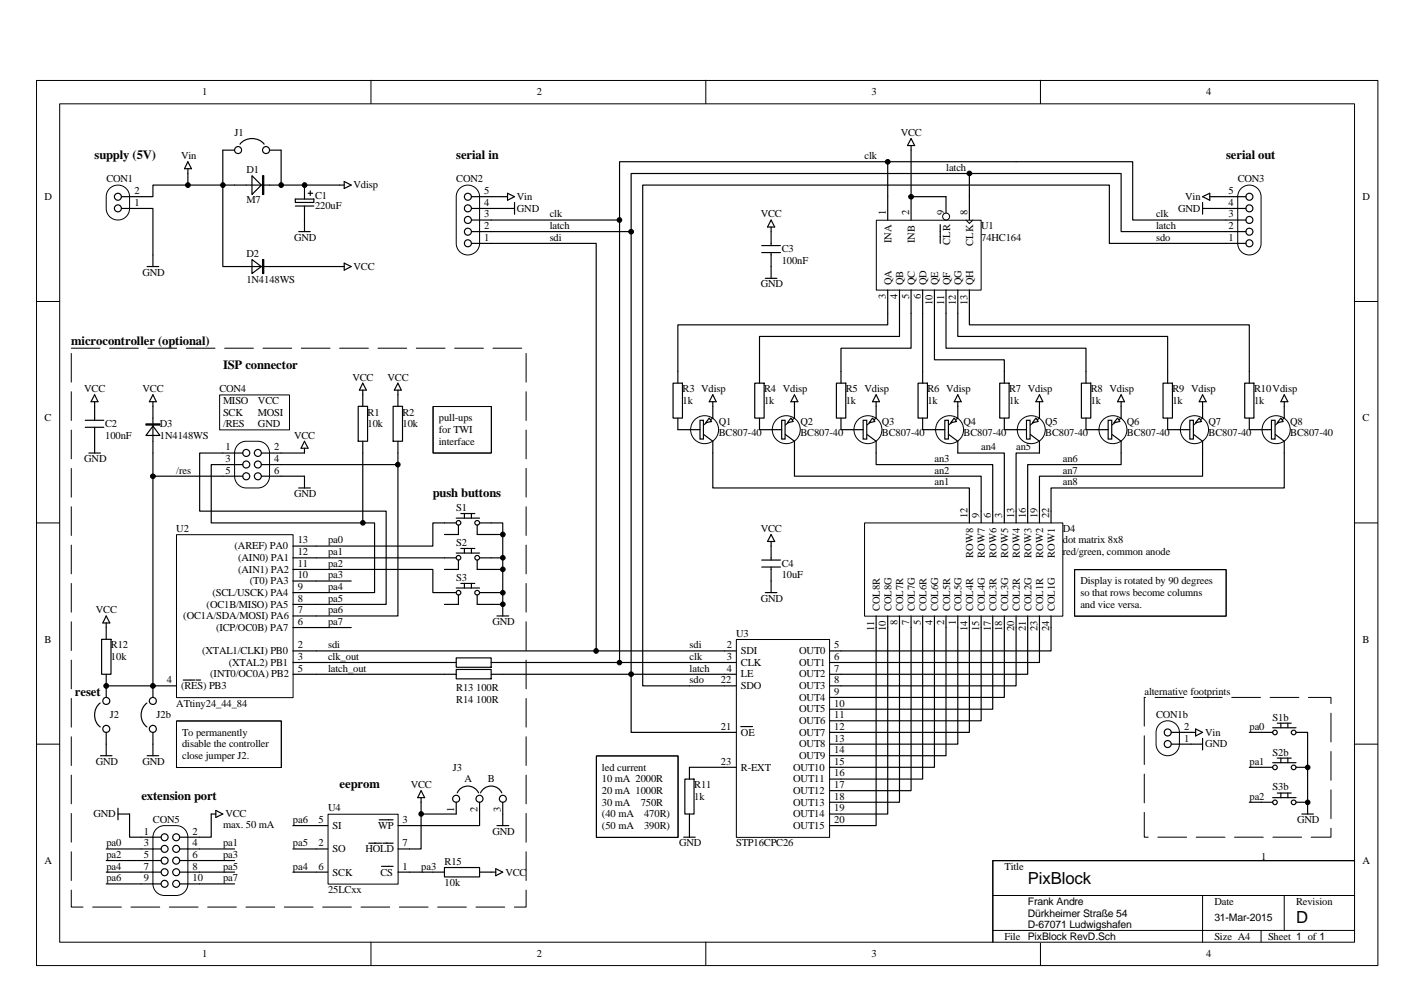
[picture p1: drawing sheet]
<svg xmlns="http://www.w3.org/2000/svg" width="297mm" height="210mm" viewBox="0 0 297 210" stroke-linecap="round" stroke-linejoin="round" font-family="sans-serif">
<g fill="none" stroke="#000" stroke-width=".21">
<path d="M7.7 17.1h284.4v187.6h-284.4zM78.7 17v5M149.6 17v5M220.6 17v5M12.7 22h274.5v177.8h-274.5zM7.7 63.9h4.9M287.1 63.9h5M7.7 110.9h4.9M287.1 110.9h5M7.7 157.8h4.9M287.1 157.8h5M78.7 199.7v5"/>
<path d="M149.6 199.7v5M220.6 199.7v5"/>
</g>
<path d="M210.6 182.5h76.6v17.3h-76.6z" fill="#fff"/>
<path d="M210.5 197.3h76.6M210.5 189.9h76.6M210.5 182.5h76.7v17.3h-76.7zM255 189.9v9.8M267.4 197.3v2.4M272.3 189.9v7.4M287.1 182.5h-76.6v17.2" fill="none" stroke="#000" stroke-width=".21"/>
<path d="M156.2 135.6h19.7v41.9h-19.7z" fill="#fff"/>
<path d="M156.1 135.6h19.8v41.9h-19.8z" fill="none" stroke="#000" stroke-width=".21"/>
<g fill="none" stroke="#000" stroke-width=".25">
<path d="M153.6 138h2.5M175.9 138h2.4M153.6 140.5h2.5M153.6 143h2.5M153.6 155.3h2.5M153.6 145.4h2.5M157.1 154.1h2.5M175.9 140.5h2.4M175.9 143h2.4M175.9 155.3h2.4M175.9 145.4h2.4M175.9 147.9h2.4"/>
<path d="M175.9 150.4h2.4M175.9 152.8h2.4M175.9 157.8h2.4M153.6 162.7h2.5M175.9 162.7h2.4M175.9 160.2h2.4M175.9 165.2h2.4M175.9 167.6h2.4M175.9 170.1h2.4M175.9 172.6h2.4M175.9 175h2.4"/>
</g>
<path d="M183.3 110.9h42v19.7h-42z" fill="#fff"/>
<path d="M183.3 110.9h42v19.7h-42z" fill="none" stroke="#000" stroke-width=".21"/>
<g fill="none" stroke="#000" stroke-width=".25">
<path d="M161.5 53.6h4M161.5 52.1h4M163.5 49.1v3M163.5 53.6v2.9M75.9 86.1h2v7.5h-2zM76.9 83.7v2.4M76.9 93.6v2.5M83.4 86.1h1.9v7.5h-1.9zM84.4 83.7v2.4M84.4 93.6v2.5M161.5 118.7h4M163.5 115.8v2.9"/>
<path d="M205.5 108.4v2.5M208 108.4v2.5M210.5 108.4v2.5M212.9 108.4v2.5M215.4 108.4v2.5M217.9 108.4v2.5M220.4 108.4v2.5M222.8 108.4v2.5M161.5 120.2h4M163.5 120.2v3M185.8 130.6v2.5M188.2 130.6v2.5"/>
<path d="M190.7 130.6v2.5M193.2 130.6v2.5M195.6 130.6v2.5M198.1 130.6v2.5M200.6 130.6v2.5M203.1 130.6v2.5M205.5 130.6v2.5M208 130.6v2.5M210.5 130.6v2.5M212.9 130.6v2.5M215.4 130.6v2.5M217.9 130.6v2.5"/>
<path d="M220.4 130.6v2.5M222.8 130.6v2.5"/>
</g>
<circle cx="270.6" cy="91.1" r="2.97" fill="#fff"/>
<circle cx="270.6" cy="91.1" r="2.97" fill="none" stroke="#000" stroke-width=".21"/>
<path d="M264.9 91.1h2.5M270.3 92.1l2 1.5v2.5M272.3 86.1v2.5l-2 1.5" fill="none" stroke="#000" stroke-width=".25"/>
<path d="M269.6 89.1h.7v4h-.7z" fill-rule="evenodd" fill="#fff"/>
<path d="M267.4 91.1h2.2M269.6 89.1h.7v4h-.7z" fill="none" stroke="#000" stroke-width=".25"/>
<path d="M271.6 88.6l.5 .8-1.3 .2z" fill="#fff"/>
<path d="M271.6 88.6l.5 .8-1.3 .2z" fill="none" stroke="#000" stroke-width=".25"/>
<circle cx="253.3" cy="91.1" r="2.97" fill="#fff"/>
<circle cx="253.3" cy="91.1" r="2.97" fill="none" stroke="#000" stroke-width=".21"/>
<path d="M247.6 91.1h2.5M253 92.1l2 1.5v2.5M255 86.1v2.5l-2 1.5" fill="none" stroke="#000" stroke-width=".25"/>
<path d="M252.3 89.1h.7v4h-.7z" fill-rule="evenodd" fill="#fff"/>
<path d="M250.1 91.1h2.2M252.3 89.1h.7v4h-.7z" fill="none" stroke="#000" stroke-width=".25"/>
<path d="M254.3 88.6l.5 .8-1.3 .2z" fill="#fff"/>
<path d="M254.3 88.6l.5 .8-1.3 .2z" fill="none" stroke="#000" stroke-width=".25"/>
<circle cx="201.3" cy="91.1" r="2.97" fill="#fff"/>
<circle cx="201.3" cy="91.1" r="2.97" fill="none" stroke="#000" stroke-width=".21"/>
<path d="M195.6 91.1h2.5M201.1 92.1l2 1.5v2.5M203.1 86.1v2.5l-2 1.5" fill="none" stroke="#000" stroke-width=".25"/>
<path d="M200.3 89.1h.8v4h-.8z" fill-rule="evenodd" fill="#fff"/>
<path d="M198.1 91.1h2.2M200.3 89.1h.8v4h-.8z" fill="none" stroke="#000" stroke-width=".25"/>
<path d="M202.3 88.6l.5 .8-1.2 .2z" fill="#fff"/>
<path d="M202.3 88.6l.5 .8-1.2 .2z" fill="none" stroke="#000" stroke-width=".25"/>
<circle cx="218.6" cy="91.1" r="2.97" fill="#fff"/>
<circle cx="218.6" cy="91.1" r="2.97" fill="none" stroke="#000" stroke-width=".21"/>
<path d="M212.9 91.1h2.5M218.4 92.1l2 1.5v2.5M220.4 86.1v2.5l-2 1.5" fill="none" stroke="#000" stroke-width=".25"/>
<path d="M217.6 89.1h.8v4h-.8z" fill-rule="evenodd" fill="#fff"/>
<path d="M215.4 91.1h2.2M217.6 89.1h.8v4h-.8z" fill="none" stroke="#000" stroke-width=".25"/>
<path d="M219.6 88.6l.5 .8-1.2 .2z" fill="#fff"/>
<path d="M219.6 88.6l.5 .8-1.2 .2z" fill="none" stroke="#000" stroke-width=".25"/>
<circle cx="236" cy="91.1" r="2.97" fill="#fff"/>
<circle cx="236" cy="91.1" r="2.97" fill="none" stroke="#000" stroke-width=".21"/>
<path d="M230.2 91.1h2.5M235.7 92.1l2 1.5v2.5M237.7 86.1v2.5l-2 1.5" fill="none" stroke="#000" stroke-width=".25"/>
<path d="M234.9 89.1h.8v4h-.8z" fill-rule="evenodd" fill="#fff"/>
<path d="M232.7 91.1h2.2M234.9 89.1h.8v4h-.8z" fill="none" stroke="#000" stroke-width=".25"/>
<path d="M236.9 88.6l.5 .8-1.2 .2z" fill="#fff"/>
<path d="M236.9 88.6l.5 .8-1.2 .2z" fill="none" stroke="#000" stroke-width=".25"/>
<circle cx="149.4" cy="91.1" r="2.97" fill="#fff"/>
<circle cx="149.4" cy="91.1" r="2.97" fill="none" stroke="#000" stroke-width=".21"/>
<path d="M143.7 91.1h2.5M149.1 92.1l2 1.5v2.5M151.1 86.1v2.5l-2 1.5" fill="none" stroke="#000" stroke-width=".25"/>
<path d="M148.4 89.1h.7v4h-.7z" fill-rule="evenodd" fill="#fff"/>
<path d="M146.2 91.1h2.2M148.4 89.1h.7v4h-.7z" fill="none" stroke="#000" stroke-width=".25"/>
<path d="M150.4 88.6l.5 .8-1.3 .2z" fill="#fff"/>
<path d="M150.4 88.6l.5 .8-1.3 .2z" fill="none" stroke="#000" stroke-width=".25"/>
<circle cx="166.7" cy="91.1" r="2.97" fill="#fff"/>
<circle cx="166.7" cy="91.1" r="2.97" fill="none" stroke="#000" stroke-width=".21"/>
<path d="M161 91.1h2.5M166.5 92.1l1.9 1.5v2.5M168.4 86.1v2.5l-1.9 1.5" fill="none" stroke="#000" stroke-width=".25"/>
<path d="M165.7 89.1h.8v4h-.8z" fill-rule="evenodd" fill="#fff"/>
<path d="M163.5 91.1h2.2M165.7 89.1h.8v4h-.8z" fill="none" stroke="#000" stroke-width=".25"/>
<path d="M167.7 88.6l.5 .8-1.2 .2z" fill="#fff"/>
<path d="M167.7 88.6l.5 .8-1.2 .2z" fill="none" stroke="#000" stroke-width=".25"/>
<circle cx="184" cy="91.1" r="2.97" fill="#fff"/>
<circle cx="184" cy="91.1" r="2.97" fill="none" stroke="#000" stroke-width=".21"/>
<path d="M178.3 91.1h2.5M183.8 92.1l2 1.5v2.5M185.8 86.1v2.5l-2 1.5" fill="none" stroke="#000" stroke-width=".25"/>
<path d="M183 89.1h.8v4h-.8z" fill-rule="evenodd" fill="#fff"/>
<path d="M180.8 91.1h2.2M183 89.1h.8v4h-.8z" fill="none" stroke="#000" stroke-width=".25"/>
<path d="M185 88.6l.5 .8-1.2 .2z" fill="#fff"/>
<g fill="none" stroke="#000" stroke-width=".25">
<path d="M31.2 56.5h2.5M32.4 54.1v2.4M72 56.5h1M73 55.8l1.5 .7-1.5 .8zM106.6 44.2h2.5M109.1 42.9v2.5M162.3 59h2.4M163.5 48.1v1M163.5 56.5v2.5M163.5 46.7l.8 1.4h-1.6zM143.7 78.7v2.5M161 78.7v2.5"/>
<path d="M178.3 78.7v2.5M195.6 78.7v2.5M212.9 78.7v2.5M230.2 78.7v2.5M247.6 78.7v2.5M264.9 78.7v2.5M32.4 83.7l.7 1.5h-1.4zM32.4 85.2v.9M64.6 93.6l.7 1.4h-1.5zM64.6 95v1.1M142.7 81.2h2v7.4h-2zM143.7 88.6v2.5"/>
<path d="M151.1 96.1v7.4h54.4v4.9M151.1 83.7l.7 1.5h-1.4zM151.1 85.2v.9M160 81.2h2v7.4h-2zM161 88.6v2.5M168.4 96.1v4.9h39.6v7.4M168.4 83.7l.8 1.5h-1.5zM168.4 85.2v.9M177.3 81.2h2v7.4h-2zM178.3 88.6v2.5M185 88.6l.5 .8-1.2 .2zM185.8 96.1v2.4h24.7v9.9"/>
<path d="M185.8 83.7l.7 1.5h-1.5zM185.8 85.2v.9M194.6 81.2h2v7.4h-2zM195.6 88.6v2.5M203.1 96.1h9.8v12.3M203.1 83.7l.7 1.5h-1.5zM203.1 85.2v.9M212 81.2h2v7.4h-2zM212.9 88.6v2.5M220.4 96.1h-5v12.3M220.4 83.7l.7 1.5h-1.5zM220.4 85.2v.9"/>
<path d="M229.3 81.2h2v7.4h-2zM230.2 88.6v2.5M237.7 96.1v2.4h-19.8v9.9M237.7 83.7l.7 1.5h-1.5zM237.7 85.2v.9M246.6 81.2h2v7.4h-2zM247.6 88.6v2.5M255 96.1v4.9h-34.6v7.4M255 83.7l.7 1.5h-1.4zM255 85.2v.9M263.9 81.2h2v7.4h-2zM264.9 88.6v2.5"/>
<path d="M272.3 96.1v7.4h-49.5v4.9M272.3 83.7l.7 1.5h-1.4zM272.3 85.2v.9M185.8 133.1v41.9h-7.5M188.2 133.1v39.5h-9.9M190.7 133.1v37h-12.4M193.2 133.1v34.5h-14.9M195.6 133.1v32.1h-17.3M198.1 133.1v29.6h-19.8M200.6 133.1v27.1h-22.3M203.1 133.1v24.7h-24.8M205.5 133.1v22.2h-27.2"/>
<path d="M208 133.1v19.7h-29.7M210.5 133.1v17.3h-32.2M212.9 133.1v14.8h-34.6M215.4 133.1v12.3h-37.1M217.9 133.1v9.9h-39.6M220.4 133.1v7.4h-42.1M222.8 133.1v4.9h-44.5"/>
</g>
<path d="M263.3 39.8a2.49 2.49 0 0 1 2.7-.3 2.49 2.49 0 0 1 1.4 2.2v9.9a2.48 2.48 0 0 1-2.5 2.5 2.48 2.48 0 0 1-2.5-2.5v-9.9a2.45 2.45 0 0 1 .9-1.9z" fill-rule="evenodd" fill="#fff"/>
<path d="M263.3 39.8a2.49 2.49 0 0 1 2.7-.3 2.49 2.49 0 0 1 1.4 2.2v9.9a2.48 2.48 0 0 1-2.5 2.5 2.48 2.48 0 0 1-2.5-2.5v-9.9a2.45 2.45 0 0 1 .9-1.9z" fill="none" stroke="#000" stroke-width=".21"/>
<g fill="none" stroke="#000" stroke-width=".25">
<path d="M259.9 51.6h4.3M259.9 49.1h4.3M259.9 46.7h4.3M259.9 44.2h4.3M259.9 41.7h4.3"/>
<circle cx="264.9" cy="46.6" r=".75"/>
<circle cx="264.9" cy="44.2" r=".75"/>
<circle cx="264.9" cy="51.6" r=".75"/>
<circle cx="264.9" cy="49.1" r=".75"/>
<circle cx="264.9" cy="41.7" r=".75"/>
</g>
<path d="M97.6 39.8a2.49 2.49 0 0 1 2.7-.3 2.49 2.49 0 0 1 1.4 2.2v9.9a2.48 2.48 0 0 1-2.5 2.5 2.48 2.48 0 0 1-2.5-2.5v-9.9a2.45 2.45 0 0 1 .9-1.9z" fill-rule="evenodd" fill="#fff"/>
<path d="M97.6 39.8a2.49 2.49 0 0 1 2.7-.3 2.49 2.49 0 0 1 1.4 2.2v9.9a2.48 2.48 0 0 1-2.5 2.5 2.48 2.48 0 0 1-2.5-2.5v-9.9a2.45 2.45 0 0 1 .9-1.9z" fill="none" stroke="#000" stroke-width=".21"/>
<g fill="none" stroke="#000" stroke-width=".25">
<path d="M193.2 29.4l.7 1.5h-1.5zM193.2 30.9v.9M99.9 51.6h4.2M99.9 49.1h4.2M99.9 46.7h4.2M99.9 44.2h4.2M99.9 41.7h4.2M106.6 41.7h1M107.6 41l1.5 .7-1.5 .8zM255 44.2h2.5M255 41.7l1.5-.7v1.5zM255 42.9v2.5"/>
<path d="M256.5 41.7h1M188.2 66.4v2.5h-44.5v9.8M190.7 66.4v4.9h-29.7v7.4M193.2 66.4v7.4h-14.9v4.9M200.6 66.4v7.4h29.6v4.9M203.1 66.4v4.9h44.5v7.4M205.5 66.4v2.5h59.4v9.8"/>
<circle cx="99.2" cy="46.6" r=".75"/>
<circle cx="99.2" cy="44.2" r=".75"/>
<circle cx="99.2" cy="51.6" r=".75"/>
<circle cx="99.2" cy="49.1" r=".75"/>
<circle cx="99.2" cy="41.7" r=".75"/>
</g>
<path d="M37.5 113.4h24.6v34.5h-24.6z" fill="#fff"/>
<path d="M46.6 83.7h14.8v7.4h-14.8zM37.4 113.4h24.7v34.5h-24.7z" fill="none" stroke="#000" stroke-width=".21"/>
<g fill="none" stroke="#000" stroke-width=".25">
<path d="M62.1 115.8h5M62.1 118.3h5M62.1 138h5M62.1 120.7h5M62.1 123.2h5M62.1 125.6h5M62.1 128.1h5M62.1 130.6h5M62.1 133.1h5M32.4 145.4h5M38.9 144.2h2.4M41.6 144.2h.9"/>
<path d="M62.1 140.5h5M62.1 143h5"/>
</g>
<path d="M50.7 94.1l.4-.3a8.4 8.4 0 0 1 4.2-.2 2.48 2.48 0 0 1 1.8 2.5v4.9a2.5 2.5 0 0 1-2.4 2.5h-2.5a2.49 2.49 0 0 1-2.5-2.5v-4.9a2.5 2.5 0 0 1 1-2z" fill-rule="evenodd" fill="#fff"/>
<path d="M50.7 94.1l.4-.3a8.4 8.4 0 0 1 4.2-.2 2.48 2.48 0 0 1 1.8 2.5v4.9a2.5 2.5 0 0 1-2.4 2.5h-2.5a2.49 2.49 0 0 1-2.5-2.5v-4.9a2.5 2.5 0 0 1 1-2z" fill="none" stroke="#000" stroke-width=".21"/>
<g fill="none" stroke="#000" stroke-width=".25">
<path d="M32.4 96.1v49.3M51.5 98.5h-6.7v12.4h34.6v14.7h-12.3M51.5 96.1h-9.2v12.3h39.6v19.7h-14.8M55.4 98.5h29v32.1h-17.3M55.4 96.1h9.2M32.4 101h19.1M55.4 101h9.2v2.5M63.3 103.5h2.5"/>
<circle cx="52.2" cy="96" r=".75"/>
<circle cx="52.2" cy="98.5" r=".75"/>
<circle cx="54.7" cy="96" r=".74"/>
<circle cx="54.7" cy="98.5" r=".74"/>
<circle cx="52.2" cy="101" r=".75"/>
<circle cx="54.7" cy="101" r=".74"/>
</g>
<path d="M23.1 40.2a2.48 2.48 0 0 1 2.7-.8 2.48 2.48 0 0 1 1.7 2.3v2.5a2.48 2.48 0 0 1-2.5 2.5 2.48 2.48 0 0 1-2.5-2.5l.1-3.1z" fill-rule="evenodd" fill="#fff"/>
<path d="M23.1 40.2a2.48 2.48 0 0 1 2.7-.8 2.48 2.48 0 0 1 1.7 2.3v2.5a2.48 2.48 0 0 1-2.5 2.5 2.48 2.48 0 0 1-2.5-2.5l.1-3.1z" fill="none" stroke="#000" stroke-width=".21"/>
<g fill="none" stroke="#000" stroke-width=".25">
<path d="M25.7 44.2h4.2M25.7 41.7h4.2M104.1 44.2h2.5M104.1 41.7h2.5M104.1 49.1h29.7M257.5 44.2h2.4M257.5 41.7h2.4M67.1 123.2h7.4M67.1 133.1h7.4M105.4 130.6h2.5M106.6 128.1v2.5M32.4 157.8v2.4"/>
<path d="M31.2 160.2h2.5M144.9 177.5h2.5M145.2 165.2h1.9v7.4h-1.9zM146.2 172.6v4.9M153.6 162.7h-7.4v2.5"/>
<circle cx="25" cy="44.2" r=".74"/>
<circle cx="25" cy="41.7" r=".74"/>
</g>
<path d="M126.5 160.3h17.3v17.2h-17.3z" fill="#fff"/>
<path d="M126.4 160.3h17.4v17.2h-17.4z" fill="none" stroke="#000" stroke-width=".21"/>
<path d="M133.8 143v12.3h19.8" fill="none" stroke="#000" stroke-width=".25"/>
<path d="M33.3 175.6l.5-.3a8.4 8.4 0 0 1 4.1-.2 2.46 2.46 0 0 1 1.9 2.4v9.9a2.46 2.46 0 0 1-2.4 2.5h-2.5a2.46 2.46 0 0 1-2.5-2.5v-9.9a2.45 2.45 0 0 1 .9-1.9z" fill-rule="evenodd" fill="#fff"/>
<path d="M33.3 175.6l.5-.3a8.4 8.4 0 0 1 4.1-.2 2.46 2.46 0 0 1 1.9 2.4v9.9a2.46 2.46 0 0 1-2.4 2.5h-2.5a2.46 2.46 0 0 1-2.5-2.5v-9.9a2.45 2.45 0 0 1 .9-1.9z" fill="none" stroke="#000" stroke-width=".21"/>
<g fill="none" stroke="#000" stroke-width=".25">
<path d="M64.6 39.2v3M72 39.2h1M73 38.5l1.5 .7-1.5 .8zM62.6 42.2h3.9v.7h-3.9zM62.6 43.7h3.9M63.3 49.1h2.5M64.6 43.7v5.4M65.3 41h1M65.8 40.5v.9M18.1 90.6h3.9M18.1 89.1h3.9M18.8 96.1h2.5"/>
<path d="M20.1 85.2v3.9M20.1 90.6v5.5M20.1 83.7l.7 1.5h-1.5zM25 171.4v2.4M25 172.6h2.5M29.9 177.5h4.3M38.1 177.5h4.2M44.8 172.6h1M45.8 171.8l1.4 .8-1.4 .7zM22.5 180h11.7M22.5 182.5h11.7M22.5 184.9h11.7"/>
<path d="M22.5 187.4h11.7M38.1 180h11.6M38.1 182.5h11.6M38.1 184.9h11.6M38.1 187.4h11.6"/>
<circle cx="34.9" cy="180" r=".74"/>
<circle cx="34.9" cy="177.5" r=".74"/>
<circle cx="37.4" cy="180" r=".74"/>
<circle cx="37.4" cy="177.5" r=".74"/>
<circle cx="34.9" cy="182.5" r=".74"/>
<circle cx="34.9" cy="187.4" r=".74"/>
<circle cx="34.9" cy="184.9" r=".74"/>
<circle cx="37.4" cy="182.5" r=".74"/>
<circle cx="37.4" cy="187.4" r=".74"/>
<circle cx="37.4" cy="184.9" r=".74"/>
</g>
<path d="M53.4 37.3l2 1.9-2 2z" fill="#fff"/>
<path d="M53.4 37.3l2 1.9-2 2z" fill="none" stroke="#000" stroke-width=".25"/>
<path d="M55.7 37.3h.2v3.9h-.2z" fill-rule="evenodd" fill="#fff"/>
<g fill="none" stroke="#000" stroke-width=".25">
<path d="M49.7 31.8h-2.5v7.4M50.9 30.6a3.4 3.4 0 0 1 5.1 0M55.7 37.3h.2v3.9h-.2zM57.1 31.8h2.5v7.4h-9.9M21.2 149.1a3.3 3.3 0 0 0 0 5M22.5 145.4v2.5M22.5 155.3v4.9M21.3 160.2h2.4"/>
<circle cx="50.5" cy="31.8" r=".75"/>
<circle cx="56.4" cy="31.8" r=".74"/>
<circle cx="22.5" cy="154.5" r=".75"/>
<circle cx="22.5" cy="148.6" r=".75"/>
</g>
<path d="M246 153.4a2.49 2.49 0 0 1 2.6-.3 2.49 2.49 0 0 1 1.5 2.2v2.5a2.48 2.48 0 0 1-2.5 2.4 2.48 2.48 0 0 1-2.5-2.4v-2.5a2.45 2.45 0 0 1 .9-1.9z" fill-rule="evenodd" fill="#fff"/>
<g fill="none" stroke="#000" stroke-width=".21">
<path d="M246 153.4a2.49 2.49 0 0 1 2.6-.3 2.49 2.49 0 0 1 1.5 2.2v2.5a2.48 2.48 0 0 1-2.5 2.4 2.48 2.48 0 0 1-2.5-2.4v-2.5a2.45 2.45 0 0 1 .9-1.9z"/>
<circle cx="32.4" cy="101" r=".5"/>
</g>
<g fill="none" stroke="#000" stroke-width=".25">
<path d="M195.6 66.4v12.3M198.1 66.4v9.9h14.8v2.4M248.3 157.8h4.2M248.3 155.3h4.2"/>
<circle cx="247.6" cy="157.8" r=".75"/>
<circle cx="247.6" cy="155.3" r=".75"/>
</g>
<circle cx="32.4" cy="101" r=".5" fill="#000"/>
<path d="M37.5 152.9h22.1v9.8h-22.1z" fill="#fff"/>
<path d="M37.4 152.9h22.2v9.8h-22.2z" fill="none" stroke="#000" stroke-width=".21"/>
<path d="M15.1 73.8h96.4v118.5h-96.4v-118.5" fill="none" stroke="#000" stroke-width=".21" stroke-dasharray="6.1 2"/>
<path d="M185.8 46.7h22.2v14.8h-22.2z" fill="#fff"/>
<g fill="none" stroke="#000" stroke-width=".21">
<path d="M185.8 46.7h22.2v14.8h-22.2zM204.8 46.7l.7 .7 .8-.7"/>
<circle cx="200.6" cy="45.9" r=".74"/>
</g>
<g fill="none" stroke="#000" stroke-width=".25">
<path d="M49.7 39.2h-17.3v2.5h-2.5M193.2 31.8v14.9M104.1 46.7h27.3M188.2 41.7v5M193.2 41.7h7.4v3.5M199.3 47.6v4M205.5 41.7v5M259.9 49.1h-22.2v-12.3h-103.9v106.2h19.8M259.9 46.7h-19.7v-12.4h-108.8v106.2M188.2 61.5v4.9M190.7 61.5v4.9M193.2 61.5v4.9"/>
<path d="M195.6 61.5v4.9M198.1 61.5v4.9M200.6 61.5v4.9M203.1 61.5v4.9M205.5 61.5v4.9M67.1 138h86.5M146.2 145.4h7.4"/>
</g>
<path d="M227.9 120.8h32.1v9.8h-32.1z" fill="#fff"/>
<g fill="none" stroke="#000" stroke-width=".21">
<path d="M227.8 120.8h32.2v9.8h-32.2z"/>
<circle cx="188.2" cy="34.3" r=".49"/>
<circle cx="205.5" cy="36.8" r=".49"/>
<circle cx="131.3" cy="46.7" r=".49"/>
<circle cx="133.8" cy="49.1" r=".5"/>
<circle cx="193.2" cy="41.7" r=".49"/>
</g>
<path d="M188.2 34.3v7.4M205.5 36.8v4.9M104.1 51.6h22.3v86.4M259.9 51.6h-24.7v-12.4h-98.9v106.2h9.9" fill="none" stroke="#000" stroke-width=".25"/>
<g fill="#000">
<circle cx="188.2" cy="34.3" r=".49"/>
<circle cx="205.5" cy="36.8" r=".49"/>
<circle cx="131.3" cy="46.7" r=".49"/>
<circle cx="133.8" cy="49.1" r=".5"/>
<circle cx="193.2" cy="41.7" r=".49"/>
</g>
<path d="M32.4 90.3l1.5 2h-3z" fill="#fff"/>
<path d="M32.4 90.3l1.5 2h-3z" fill="none" stroke="#000" stroke-width=".25"/>
<path d="M30.9 89.9h3v.2h-3z" fill-rule="evenodd" fill="#fff"/>
<g fill="none" stroke="#000" stroke-width=".25">
<path d="M30.9 89.9h3v.2h-3zM32.4 86.1v10M76.9 81.2l.8 1.5h-1.5zM76.9 82.7v1M76.9 96.1v14.8M84.4 81.2l.7 1.5h-1.5zM84.4 82.7v1M84.4 96.1v2.4M22.5 130.6l.8 1.5h-1.5zM22.5 132.1v1M22.5 145.4h9.9v2.5M31.2 149.1a3.2 3.2 0 0 0 0 5"/>
<path d="M32.4 155.3v2.5"/>
<circle cx="32.4" cy="154.5" r=".74"/>
<circle cx="32.4" cy="148.6" r=".74"/>
</g>
<g fill="#000">
<circle cx="84.3" cy="98.5" r=".5"/>
<circle cx="76.9" cy="110.8" r=".49"/>
</g>
<g fill="none" stroke="#000" stroke-width=".21">
<circle cx="84.3" cy="98.5" r=".5"/>
<circle cx="76.9" cy="110.8" r=".49"/>
</g>
<path d="M91.9 86.2h12.3v9.9h-12.3z" fill="#fff"/>
<g fill="none" stroke="#000" stroke-width=".21">
<path d="M91.8 86.2h12.4v9.9h-12.4z"/>
<circle cx="106.6" cy="118.3" r=".49"/>
<circle cx="106.6" cy="125.7" r=".49"/>
<circle cx="126.4" cy="138" r=".5"/>
<circle cx="22.5" cy="145.4" r=".5"/>
<circle cx="131.3" cy="140.5" r=".49"/>
<circle cx="133.8" cy="142.9" r=".5"/>
</g>
<g fill="none" stroke="#000" stroke-width=".25">
<path d="M67.1 118.3h27.1M94.2 110.9h-2.4v4.9h-24.7M104.1 110.9h2.5v17.2M104.1 118.3h2.5M21.5 135.6h2v7.4h-2zM22.5 133.1v2.5M67.1 120.7h24.7v4.9h2.4M96.7 139.5h7.4v2h-7.4zM104.1 125.6h2.5M22.5 143v2.4M67.1 140.5h29.6M67.1 143h29.6"/>
<path d="M96.7 141.9h7.4v2h-7.4zM104.1 140.5h49.5M104.1 143h29.7"/>
</g>
<g fill="#000">
<circle cx="106.6" cy="118.3" r=".49"/>
<circle cx="106.6" cy="125.7" r=".49"/>
<circle cx="126.4" cy="138" r=".5"/>
<circle cx="22.5" cy="145.4" r=".5"/>
<circle cx="131.3" cy="140.5" r=".49"/>
<circle cx="133.8" cy="142.9" r=".5"/>
</g>
<path d="M53.4 55l2 1.5-2 1.5z" fill="#fff"/>
<path d="M53.4 55l2 1.5-2 1.5z" fill="none" stroke="#000" stroke-width=".25"/>
<path d="M55.7 55h.2v3h-.2z" fill-rule="evenodd" fill="#fff"/>
<path d="M39.8 34.3l.8 1.5h-1.5zM39.8 35.8v3.4M47.2 39.2v17.3h24.8M59.6 39.2h12.4M55.7 55h.2v3h-.2zM27.5 172.6v4.9h2.4M44.8 172.6v4.9h-2.5" fill="none" stroke="#000" stroke-width=".25"/>
<g fill="#000">
<circle cx="39.8" cy="39.2" r=".5"/>
<circle cx="47.3" cy="39.2" r=".5"/>
<circle cx="59.6" cy="39.2" r=".5"/>
<circle cx="64.6" cy="39.2" r=".5"/>
<circle cx="32.4" cy="145.4" r=".51"/>
</g>
<g fill="none" stroke="#000" stroke-width=".21">
<circle cx="39.8" cy="39.2" r=".5"/>
<circle cx="47.3" cy="39.2" r=".5"/>
<circle cx="59.6" cy="39.2" r=".5"/>
<circle cx="64.6" cy="39.2" r=".5"/>
<circle cx="32.4" cy="145.4" r=".51"/>
</g>
<path d="M69.6 172.7h14.8v14.8h-14.8z" fill="#fff"/>
<g fill="none" stroke="#000" stroke-width=".21">
<path d="M69.6 172.6h14.8v14.9h-14.8z"/>
<circle cx="106.6" cy="113.3" r=".5"/>
<circle cx="106.6" cy="120.7" r=".49"/>
<circle cx="106.6" cy="128.1" r=".49"/>
<circle cx="89.3" cy="172.6" r=".49"/>
<circle cx="277.3" cy="162.7" r=".49"/>
<circle cx="277.3" cy="170.1" r=".49"/>
</g>
<g fill="none" stroke="#000" stroke-width=".25">
<path d="M29.9 44.2h2.5v9.9M94.2 110.9h2.5M94.2 118.3h2.5M96.7 109.9h5M96.7 117.3h5M97.2 111.3v2h-3M97.2 118.7v2h-3M97.7 108.9h3M97.7 116.3h3M98.5 108.9v1M98.5 116.3v1M99.9 108.9v1"/>
<path d="M99.9 116.3v1M101.2 111.3v2h5.4M101.2 118.7v2h5.4M101.7 110.9h2.4M101.7 118.3h2.4M163.5 114.8v1M163.5 113.3l.8 1.5h-1.6zM94.2 125.6h2.5M96.7 124.7h5M97.2 126.2v1.9h-3M97.7 123.7h3M98.5 123.7v1"/>
<path d="M99.9 123.7v1M101.2 126.2v1.9h5.4M101.7 125.6h2.4M162.3 125.6h2.4M163.5 123.2v2.4M252.5 155.3h1M252.5 157.8h2.5M253.5 154.6l1.5 .7-1.5 .7zM255 156.5v2.5M264.9 155.3h4.9M269.8 154.3h5M270.8 153.3h3"/>
<path d="M271.6 153.3v1M273 153.3v1M274.8 155.3h2.4v17.3M62.1 175h7.4M78.2 178.8h2.7M80.4 173.8h3M81.2 178.8h2.2M89.3 169.1v10.9h-4.9M89.3 167.6l.7 1.5h-1.4zM96.7 170.1v2.5h-7.4M96.9 168.1a2.5 2.5 0 0 1 2.3-1.4 2.5 2.5 0 0 1 2.3 1.4M101.7 170.1v4.9h-17.3"/>
<path d="M101.9 168.1a2.47 2.47 0 0 1 2.2-1.4 2.47 2.47 0 0 1 2.3 1.4M105.4 175h2.5M106.6 170.1v4.9M264.9 162.7h4.9M264.9 170.1h4.9M269.8 169.1h5M269.8 161.7h5M270.8 160.7h3M270.8 168.1h3M271.6 160.7v1M271.6 168.1v1M273 160.7v1"/>
<path d="M273 168.1v1M274.8 162.7h2.4M274.8 170.1h2.4M276 172.6h2.5M62.1 184.9h7.4M62.1 180h7.4M80.9 183.7h2.5M84.4 184.9h9.8M94.2 183.9h7.5v2h-7.5zM101.7 184.9h3.4M105.1 184.2l1.5 .7-1.5 .8z"/>
<circle cx="97.2" cy="110.8" r=".49"/>
<circle cx="97.2" cy="118.3" r=".49"/>
<circle cx="101.2" cy="110.8" r=".5"/>
<circle cx="101.2" cy="118.3" r=".5"/>
<circle cx="97.2" cy="125.7" r=".49"/>
<circle cx="101.2" cy="125.7" r=".5"/>
<circle cx="270.3" cy="155.3" r=".49"/>
<circle cx="274.3" cy="155.3" r=".49"/>
<circle cx="96.7" cy="169.4" r=".74"/>
<circle cx="101.7" cy="169.4" r=".74"/>
<circle cx="106.6" cy="169.4" r=".75"/>
<circle cx="270.3" cy="162.7" r=".49"/>
<circle cx="270.3" cy="170.1" r=".49"/>
<circle cx="274.3" cy="162.7" r=".49"/>
<circle cx="274.3" cy="170.1" r=".49"/>
</g>
<g fill="#000">
<circle cx="106.6" cy="113.3" r=".5"/>
<circle cx="106.6" cy="120.7" r=".49"/>
<circle cx="106.6" cy="128.1" r=".49"/>
<circle cx="89.3" cy="172.6" r=".49"/>
<circle cx="277.3" cy="162.7" r=".49"/>
<circle cx="277.3" cy="170.1" r=".49"/>
</g>
<path d="M242.6 147.9v29.6h39.6v-29.6h-39.6" fill="none" stroke="#000" stroke-width=".21" stroke-dasharray="6.1 2"/>
<g font-size="3.5">
<text x="217.9" y="187.3">PixBlock</text>
<text x="274.8" y="195.7">D</text>
</g>
<g font-size="2.7">
<text x="20.1" y="33.7">supply (5V)</text>
<text x="96.7" y="33.7">serial in</text>
<text x="260" y="33.7">serial out</text>
<text x="15.1" y="73.2">microcontroller (optional)</text>
<text x="47.3" y="78.2">ISP connector</text>
<text x="91.8" y="105.3">push buttons</text>
<text x="15.9" y="147.6">reset</text>
<text x="72" y="167.1">eeprom</text>
<text x="30" y="169.5">extension port</text>
</g>
<g font-size="2.2">
<text x="42.8" y="20.2">1</text>
<text x="113.8" y="20.2">2</text>
<text x="184.8" y="20.2">3</text>
<text x="255.7" y="20.2">4</text>
<text x="49.7" y="28.8">J1</text>
<text x="191" y="28.8">VCC</text>
<text x="38.4" y="33.7">Vin</text>
<text x="183.3" y="33.7">clk</text>
<text x="22.6" y="38.7">CON1</text>
<text x="28.5" y="41.1">2</text>
<text x="52.2" y="36.7">D1</text>
<text x="75" y="39.9">Vdisp</text>
<text x="96.7" y="38.7">CON2</text>
<text x="102.7" y="41.1">5</text>
<text x="200.6" y="36.2">latch</text>
<text x="260.4" y="41.1">5</text>
<text x="262.4" y="38.7">CON3</text>
<text x="9.4" y="42.4">D</text>
<text x="28.5" y="43.6">1</text>
<text x="52.2" y="43.1">M7</text>
<text x="66.8" y="42.2">C1</text>
<text x="66.8" y="44.4">220uF</text>
<text x="102.7" y="46.1">3</text>
<text x="102.7" y="43.6">4</text>
<text x="109.6" y="44.9">GND</text>
<text x="109.6" y="42.4">Vin</text>
<text x="116.5" y="46.1">clk</text>
<text x="161.3" y="46.1">VCC</text>
<text x="187.8" y="45.7" transform="rotate(-90 187.8 45.7)">1</text>
<text x="192.7" y="45.7" transform="rotate(-90 192.7 45.7)">2</text>
<text x="200.1" y="45.7" transform="rotate(-90 200.1 45.7)">9</text>
<text x="205.1" y="45.7" transform="rotate(-90 205.1 45.7)">8</text>
<text x="245.1" y="46.1">clk</text>
<text x="249.8" y="44.9">GND</text>
<text x="251.3" y="42.4">Vin</text>
<text x="260.4" y="46.1">3</text>
<text x="260.4" y="43.6">4</text>
<text x="288.9" y="42.4">D</text>
<text x="62.4" y="51.1">GND</text>
<text x="102.7" y="51.1">1</text>
<text x="102.7" y="48.6">2</text>
<text x="116.5" y="51.1">sdi</text>
<text x="116.5" y="48.6">latch</text>
<text x="165.7" y="53.5">C3</text>
<text x="189" y="51.6" transform="rotate(-90 189 51.6)">INA</text>
<text x="194" y="51.6" transform="rotate(-90 194 51.6)">INB</text>
<text x="201.4" y="51.9" transform="rotate(-90 201.4 51.9)">CLR</text>
<text x="206.3" y="52.1" transform="rotate(-90 206.3 52.1)">CLK</text>
<text x="208" y="48.6">U1</text>
<text x="208" y="51.1">74HC164</text>
<text x="245.1" y="51.1">sdo</text>
<text x="245.1" y="48.6">latch</text>
<text x="260.4" y="51.1">1</text>
<text x="260.4" y="48.6">2</text>
<text x="30.2" y="58.5">GND</text>
<text x="52.2" y="54.5">D2</text>
<text x="52.2" y="59.9">1N4148WS</text>
<text x="75" y="57.2">VCC</text>
<text x="165.7" y="56">100nF</text>
<text x="161.3" y="60.9">GND</text>
<text x="187.8" y="63.5" transform="rotate(-90 187.8 63.5)">3</text>
<text x="189" y="60.5" transform="rotate(-90 189 60.5)">QA</text>
<text x="190.3" y="63.5" transform="rotate(-90 190.3 63.5)">4</text>
<text x="191.5" y="60.5" transform="rotate(-90 191.5 60.5)">QB</text>
<text x="192.7" y="63.5" transform="rotate(-90 192.7 63.5)">5</text>
<text x="194" y="60.5" transform="rotate(-90 194 60.5)">QC</text>
<text x="195.2" y="63.5" transform="rotate(-90 195.2 63.5)">6</text>
<text x="196.5" y="60.5" transform="rotate(-90 196.5 60.5)">QD</text>
<text x="197.7" y="64.7" transform="rotate(-90 197.7 64.7)">10</text>
<text x="198.9" y="60.5" transform="rotate(-90 198.9 60.5)">QE</text>
<text x="200.1" y="64.7" transform="rotate(-90 200.1 64.7)">11</text>
<text x="201.4" y="60.5" transform="rotate(-90 201.4 60.5)">QF</text>
<text x="202.6" y="64.7" transform="rotate(-90 202.6 64.7)">12</text>
<text x="203.9" y="60.5" transform="rotate(-90 203.9 60.5)">QG</text>
<text x="205.1" y="64.7" transform="rotate(-90 205.1 64.7)">13</text>
<text x="206.3" y="60.5" transform="rotate(-90 206.3 60.5)">QH</text>
<text x="17.9" y="83.1">VCC</text>
<text x="30.2" y="83.1">VCC</text>
<text x="46.5" y="83.1">CON4</text>
<text x="74.7" y="80.7">VCC</text>
<text x="82.2" y="80.7">VCC</text>
<text x="144.7" y="83.1">R3 Vdisp</text>
<text x="162" y="83.1">R4 Vdisp</text>
<text x="179.3" y="83.1">R5 Vdisp</text>
<text x="196.6" y="83.1">R6 Vdisp</text>
<text x="213.9" y="83.1">R7 Vdisp</text>
<text x="231.3" y="83.1">R8 Vdisp</text>
<text x="248.6" y="83.1">R9 Vdisp</text>
<text x="265.9" y="83.1">R10Vdisp</text>
<text x="9.4" y="89.3">C</text>
<text x="47.3" y="85.6">MISO</text>
<text x="47.3" y="88.1">SCK</text>
<text x="54.7" y="85.6">VCC</text>
<text x="54.7" y="88.1">MOSI</text>
<text x="77.9" y="88.1">R1</text>
<text x="85.3" y="88.1">R2</text>
<text x="93" y="89.3">pull-ups</text>
<text x="144.7" y="85.6">1k</text>
<text x="162" y="85.6">1k</text>
<text x="179.3" y="85.6">1k</text>
<text x="196.6" y="85.6">1k</text>
<text x="213.9" y="85.6">1k</text>
<text x="231.3" y="85.6">1k</text>
<text x="248.6" y="85.6">1k</text>
<text x="265.9" y="85.6">1k</text>
<text x="288.9" y="89.3">C</text>
<text x="22.3" y="90.6">C2</text>
<text x="22.3" y="93">100nF</text>
<text x="33.9" y="90.6">D3</text>
<text x="33.9" y="93">1N4148WS</text>
<text x="47.3" y="90.6">/RES</text>
<text x="47.8" y="95.5">1</text>
<text x="54.7" y="90.6">GND</text>
<text x="58.2" y="95.5">2</text>
<text x="62.4" y="93">VCC</text>
<text x="77.9" y="90.6">10k</text>
<text x="85.3" y="90.6">10k</text>
<text x="93" y="91.8">for TWI</text>
<text x="93" y="94.3">interface</text>
<text x="152.4" y="90">Q1</text>
<text x="152.4" y="92.5">BC807-40</text>
<text x="169.7" y="90">Q2</text>
<text x="169.7" y="92.5">BC807-40</text>
<text x="187" y="90">Q3</text>
<text x="187" y="92.5">BC807-40</text>
<text x="204.3" y="90">Q4</text>
<text x="204.3" y="92.5">BC807-40</text>
<text x="208" y="95.5">an4</text>
<text x="215.4" y="95.5">an5</text>
<text x="221.6" y="90">Q5</text>
<text x="221.6" y="92.5">BC807-40</text>
<text x="238.9" y="90">Q6</text>
<text x="238.9" y="92.5">BC807-40</text>
<text x="256.2" y="90">Q7</text>
<text x="256.2" y="92.5">BC807-40</text>
<text x="273.6" y="90">Q8</text>
<text x="273.6" y="92.5">BC807-40</text>
<text x="17.9" y="98">GND</text>
<text x="37.4" y="100.4">/res</text>
<text x="47.8" y="98">3</text>
<text x="47.8" y="100.4">5</text>
<text x="58.2" y="98">4</text>
<text x="58.2" y="100.4">6</text>
<text x="198.1" y="98">an3</text>
<text x="198.1" y="100.4">an2</text>
<text x="225.3" y="100.4">an7</text>
<text x="225.3" y="98">an6</text>
<text x="62.4" y="105.4">GND</text>
<text x="198.1" y="102.9">an1</text>
<text x="225.3" y="102.9">an8</text>
<text x="37.4" y="112.8">U2</text>
<text x="96.7" y="108.3">S1</text>
<text x="161.3" y="112.8">VCC</text>
<text x="205.1" y="109.9" transform="rotate(-90 205.1 109.9)">12</text>
<text x="207.6" y="109.9" transform="rotate(-90 207.6 109.9)">9</text>
<text x="210.1" y="109.9" transform="rotate(-90 210.1 109.9)">6</text>
<text x="212.5" y="109.9" transform="rotate(-90 212.5 109.9)">3</text>
<text x="215" y="109.9" transform="rotate(-90 215 109.9)">13</text>
<text x="217.5" y="109.9" transform="rotate(-90 217.5 109.9)">16</text>
<text x="220" y="109.9" transform="rotate(-90 220 109.9)">19</text>
<text x="222.4" y="109.9" transform="rotate(-90 222.4 109.9)">22</text>
<text x="225.3" y="112.8">D4</text>
<text x="49.7" y="116.5">(AREF) PA0</text>
<text x="50.5" y="119">(AIN0) PA1</text>
<text x="63.1" y="115.2">13</text>
<text x="63.1" y="117.7">12</text>
<text x="69.6" y="115.2">pa0</text>
<text x="69.6" y="117.7">pa1</text>
<text x="96.7" y="115.7">S2</text>
<text x="206.3" y="118.3" transform="rotate(-90 206.3 118.3)">ROW8</text>
<text x="208.8" y="118.3" transform="rotate(-90 208.8 118.3)">ROW7</text>
<text x="211.3" y="118.3" transform="rotate(-90 211.3 118.3)">ROW6</text>
<text x="213.8" y="118.3" transform="rotate(-90 213.8 118.3)">ROW5</text>
<text x="216.2" y="118.3" transform="rotate(-90 216.2 118.3)">ROW4</text>
<text x="218.7" y="118.3" transform="rotate(-90 218.7 118.3)">ROW3</text>
<text x="221.2" y="118.3" transform="rotate(-90 221.2 118.3)">ROW2</text>
<text x="223.6" y="118.3" transform="rotate(-90 223.6 118.3)">ROW1</text>
<text x="225.3" y="115.2">dot matrix 8x8</text>
<text x="225.3" y="117.7">red/green, common anode</text>
<text x="50.5" y="121.4">(AIN1) PA2</text>
<text x="53" y="123.9">(T0) PA3</text>
<text x="63.1" y="122.6">10</text>
<text x="63.1" y="120.2">11</text>
<text x="63.1" y="125.1">9</text>
<text x="69.6" y="125.1">pa4</text>
<text x="69.6" y="120.2">pa2</text>
<text x="69.6" y="122.6">pa3</text>
<text x="96.7" y="123.1">S3</text>
<text x="165.7" y="120.2">C4</text>
<text x="165.7" y="122.6">10uF</text>
<text x="229.1" y="123.9">Display is rotated by 90 degrees</text>
<text x="20.3" y="130">VCC</text>
<text x="38.9" y="131.3">(OC1A/SDA/MOSI) PA6</text>
<text x="43.8" y="128.8">(OC1B/MISO) PA5</text>
<text x="45" y="126.4">(SCL/USCK) PA4</text>
<text x="63.1" y="130">7</text>
<text x="63.1" y="127.6">8</text>
<text x="69.6" y="130">pa6</text>
<text x="69.6" y="127.6">pa5</text>
<text x="161.3" y="127.6">GND</text>
<text x="186.6" y="129.6" transform="rotate(-90 186.6 129.6)">COL8R</text>
<text x="189" y="129.6" transform="rotate(-90 189 129.6)">COL8G</text>
<text x="191.5" y="129.6" transform="rotate(-90 191.5 129.6)">COL7R</text>
<text x="194" y="129.6" transform="rotate(-90 194 129.6)">COL7G</text>
<text x="196.5" y="129.6" transform="rotate(-90 196.5 129.6)">COL6R</text>
<text x="198.9" y="129.6" transform="rotate(-90 198.9 129.6)">COL6G</text>
<text x="201.4" y="129.6" transform="rotate(-90 201.4 129.6)">COL5R</text>
<text x="203.9" y="129.6" transform="rotate(-90 203.9 129.6)">COL5G</text>
<text x="206.3" y="129.6" transform="rotate(-90 206.3 129.6)">COL4R</text>
<text x="208.8" y="129.6" transform="rotate(-90 208.8 129.6)">COL4G</text>
<text x="211.3" y="129.6" transform="rotate(-90 211.3 129.6)">COL3R</text>
<text x="213.8" y="129.6" transform="rotate(-90 213.8 129.6)">COL3G</text>
<text x="216.2" y="129.6" transform="rotate(-90 216.2 129.6)">COL2R</text>
<text x="218.7" y="129.6" transform="rotate(-90 218.7 129.6)">COL2G</text>
<text x="221.2" y="129.6" transform="rotate(-90 221.2 129.6)">COL1R</text>
<text x="223.6" y="129.6" transform="rotate(-90 223.6 129.6)">COL1G</text>
<text x="229.1" y="126.4">so that rows become columns</text>
<text x="229.1" y="128.8">and vice versa.</text>
<text x="9.4" y="136.2">B</text>
<text x="23.5" y="137.5">R12</text>
<text x="45.8" y="133.8">(ICP/OC0B) PA7</text>
<text x="63.1" y="132.5">6</text>
<text x="63.1" y="137.5">2</text>
<text x="69.6" y="137.5">sdi</text>
<text x="69.6" y="132.5">pa7</text>
<text x="104.4" y="132.5">GND</text>
<text x="146.2" y="137.5">sdi</text>
<text x="154.1" y="137.5">2</text>
<text x="156.1" y="135">U3</text>
<text x="176.9" y="137.5">5</text>
<text x="185.3" y="133.8" transform="rotate(-90 185.3 133.8)">11</text>
<text x="187.8" y="133.8" transform="rotate(-90 187.8 133.8)">10</text>
<text x="190.3" y="132.6" transform="rotate(-90 190.3 132.6)">8</text>
<text x="192.7" y="132.6" transform="rotate(-90 192.7 132.6)">7</text>
<text x="195.2" y="132.6" transform="rotate(-90 195.2 132.6)">5</text>
<text x="197.7" y="132.6" transform="rotate(-90 197.7 132.6)">4</text>
<text x="200.1" y="132.6" transform="rotate(-90 200.1 132.6)">2</text>
<text x="202.6" y="132.6" transform="rotate(-90 202.6 132.6)">1</text>
<text x="205.1" y="133.8" transform="rotate(-90 205.1 133.8)">14</text>
<text x="207.6" y="133.8" transform="rotate(-90 207.6 133.8)">15</text>
<text x="210.1" y="133.8" transform="rotate(-90 210.1 133.8)">17</text>
<text x="212.5" y="133.8" transform="rotate(-90 212.5 133.8)">18</text>
<text x="215" y="133.8" transform="rotate(-90 215 133.8)">20</text>
<text x="217.5" y="133.8" transform="rotate(-90 217.5 133.8)">21</text>
<text x="220" y="133.8" transform="rotate(-90 220 133.8)">23</text>
<text x="222.4" y="133.8" transform="rotate(-90 222.4 133.8)">24</text>
<text x="288.9" y="136.2">B</text>
<text x="23.5" y="140">10k</text>
<text x="42.8" y="138.7">(XTAL1/CLKI) PB0</text>
<text x="44.6" y="143.6">(INT0/OC0A) PB2</text>
<text x="48.5" y="141.2">(XTAL2) PB1</text>
<text x="63.1" y="140">3</text>
<text x="63.1" y="142.4">5</text>
<text x="69.6" y="140">clk_out</text>
<text x="69.6" y="142.4">latch_out</text>
<text x="146.2" y="142.4">latch</text>
<text x="146.2" y="140">clk</text>
<text x="154.1" y="140">3</text>
<text x="154.1" y="142.4">4</text>
<text x="157.1" y="138.7">SDI</text>
<text x="157.1" y="141.2">CLK</text>
<text x="157.1" y="143.6">LE</text>
<text x="169.5" y="138.7">OUT0</text>
<text x="169.5" y="141.2">OUT1</text>
<text x="169.5" y="143.6">OUT2</text>
<text x="176.9" y="140">6</text>
<text x="176.9" y="142.4">7</text>
<text x="35.4" y="144.9">4</text>
<text x="37.4" y="149.8">ATtiny24_44_84</text>
<text x="38.4" y="146.1">(RES) PB3</text>
<text x="96.7" y="146.6">R13 100R</text>
<text x="96.7" y="149.1">R14 100R</text>
<text x="146.2" y="144.9">sdo</text>
<text x="152.9" y="144.9">22</text>
<text x="157.1" y="146.1">SDO</text>
<text x="169.5" y="146.1">OUT3</text>
<text x="169.5" y="148.6">OUT4</text>
<text x="176.9" y="144.9">8</text>
<text x="176.9" y="147.4">9</text>
<text x="176.9" y="149.8">10</text>
<text x="242.7" y="147.4">alternative footprints</text>
<text x="23.3" y="152.3">J2</text>
<text x="33.2" y="152.3">J2b</text>
<text x="38.6" y="156">To permanently</text>
<text x="152.9" y="154.8">21</text>
<text x="157.1" y="156">OE</text>
<text x="169.5" y="151">OUT5</text>
<text x="169.5" y="153.5">OUT6</text>
<text x="169.5" y="156">OUT7</text>
<text x="176.9" y="152.3">11</text>
<text x="176.9" y="154.8">12</text>
<text x="245.1" y="152.3">CON1b</text>
<text x="251" y="154.8">2</text>
<text x="255.5" y="156">Vin</text>
<text x="264.9" y="154.8">pa0</text>
<text x="269.8" y="152.8">S1b</text>
<text x="38.6" y="158.5">disable the controller</text>
<text x="38.6" y="160.9">close jumper J2.</text>
<text x="169.5" y="158.5">OUT8</text>
<text x="169.5" y="160.9">OUT9</text>
<text x="176.9" y="157.2">13</text>
<text x="176.9" y="159.7">14</text>
<text x="251" y="157.2">1</text>
<text x="255.5" y="158.5">GND</text>
<text x="269.8" y="160.2">S2b</text>
<text x="20.3" y="162.2">GND</text>
<text x="30.2" y="162.2">GND</text>
<text x="87.1" y="167.1">VCC</text>
<text x="96" y="163.4">J3</text>
<text x="98.5" y="165.9">A</text>
<text x="103.4" y="165.9">B</text>
<text x="127.6" y="163.4">led current</text>
<text x="127.6" y="165.9">10 mA 2000R</text>
<text x="147.2" y="167.1">R11</text>
<text x="152.9" y="162.2">23</text>
<text x="157.1" y="163.4">R-EXT</text>
<text x="168.2" y="163.4">OUT10</text>
<text x="168.2" y="165.9">OUT11</text>
<text x="176.9" y="162.2">15</text>
<text x="176.9" y="164.6">16</text>
<text x="176.9" y="167.1">17</text>
<text x="264.9" y="162.2">pa1</text>
<text x="269.8" y="167.6">S3b</text>
<text x="19.8" y="173.3">GND</text>
<text x="47.8" y="173.3">VCC</text>
<text x="69.6" y="172">U4</text>
<text x="96.3" y="172.1" transform="rotate(-90 96.3 172.1)">1</text>
<text x="101.3" y="172.1" transform="rotate(-90 101.3 172.1)">2</text>
<text x="106.2" y="172.1" transform="rotate(-90 106.2 172.1)">3</text>
<text x="127.6" y="168.3">20 mA 1000R</text>
<text x="127.6" y="170.8">30 mA</text>
<text x="127.6" y="173.3">(40 mA</text>
<text x="135.8" y="170.8">750R</text>
<text x="136.6" y="173.3">470R)</text>
<text x="147.2" y="169.6">1k</text>
<text x="168.2" y="168.3">OUT12</text>
<text x="168.2" y="170.8">OUT13</text>
<text x="168.2" y="173.3">OUT14</text>
<text x="176.9" y="169.6">18</text>
<text x="176.9" y="172">19</text>
<text x="264.9" y="169.6">pa2</text>
<text x="22.6" y="179.5">pa0</text>
<text x="30.5" y="177">1</text>
<text x="30.5" y="179.5">3</text>
<text x="32.4" y="174.5">CON5</text>
<text x="40.8" y="177">2</text>
<text x="40.8" y="179.5">4</text>
<text x="47.3" y="179.5">pa1</text>
<text x="47.3" y="175.5">max. 50 mA</text>
<text x="62.1" y="174.5">pa6</text>
<text x="62.1" y="179.5">pa5</text>
<text x="67.6" y="179.5">2</text>
<text x="67.6" y="174.5">5</text>
<text x="70.5" y="175.7">SI</text>
<text x="80.2" y="175.7">WP</text>
<text x="85.3" y="174.5">3</text>
<text x="85.3" y="179.5">7</text>
<text x="104.4" y="177">GND</text>
<text x="127.6" y="175.7">(50 mA</text>
<text x="136.6" y="175.7">390R)</text>
<text x="144" y="179.5">GND</text>
<text x="156.1" y="179.5">STP16CPC26</text>
<text x="168.2" y="175.7">OUT15</text>
<text x="176.9" y="174.5">20</text>
<text x="275" y="174.5">GND</text>
<text x="9.4" y="183.1">A</text>
<text x="22.6" y="181.9">pa2</text>
<text x="22.6" y="184.4">pa4</text>
<text x="30.5" y="181.9">5</text>
<text x="30.5" y="184.4">7</text>
<text x="40.8" y="181.9">6</text>
<text x="40.8" y="184.4">8</text>
<text x="47.3" y="181.9">pa3</text>
<text x="47.3" y="184.4">pa5</text>
<text x="62.1" y="184.4">pa4</text>
<text x="67.6" y="184.4">6</text>
<text x="70.5" y="180.7">SO</text>
<text x="70.5" y="185.6">SCK</text>
<text x="77.5" y="180.7">HOLD</text>
<text x="80.6" y="185.6">CS</text>
<text x="85.3" y="184.4">1</text>
<text x="89.3" y="184.4">pa3</text>
<text x="94.3" y="183.4">R15</text>
<text x="107.1" y="185.6">VCC</text>
<text x="213" y="184.4">Title</text>
<text x="267.4" y="182.4">1</text>
<text x="288.9" y="183.1">A</text>
<text x="22.6" y="186.9">pa6</text>
<text x="30.5" y="186.9">9</text>
<text x="40.8" y="186.9">10</text>
<text x="47.3" y="186.9">pa7</text>
<text x="69.6" y="189.3">25LCxx</text>
<text x="94.3" y="187.8">10k</text>
<text x="217.9" y="191.9">Frank Andre</text>
<text x="257.5" y="191.8">Date</text>
<text x="274.8" y="191.8">Revision</text>
<text x="217.9" y="194.4">Dürkheimer Straße 54</text>
<text x="217.9" y="196.8">D-67071 Ludwigshafen</text>
<text x="257.5" y="195.3">31-Mar-2015</text>
<text x="42.8" y="202.9">1</text>
<text x="113.8" y="202.9">2</text>
<text x="184.8" y="202.9">3</text>
<text x="213" y="199.2">File</text>
<text x="217.9" y="199.3">PixBlock RevD.Sch</text>
<text x="255.7" y="202.9">4</text>
<text x="257.5" y="199.2">Size A4</text>
<text x="268.9" y="199.2">Sheet 1 of 1</text>
</g>
</svg>
